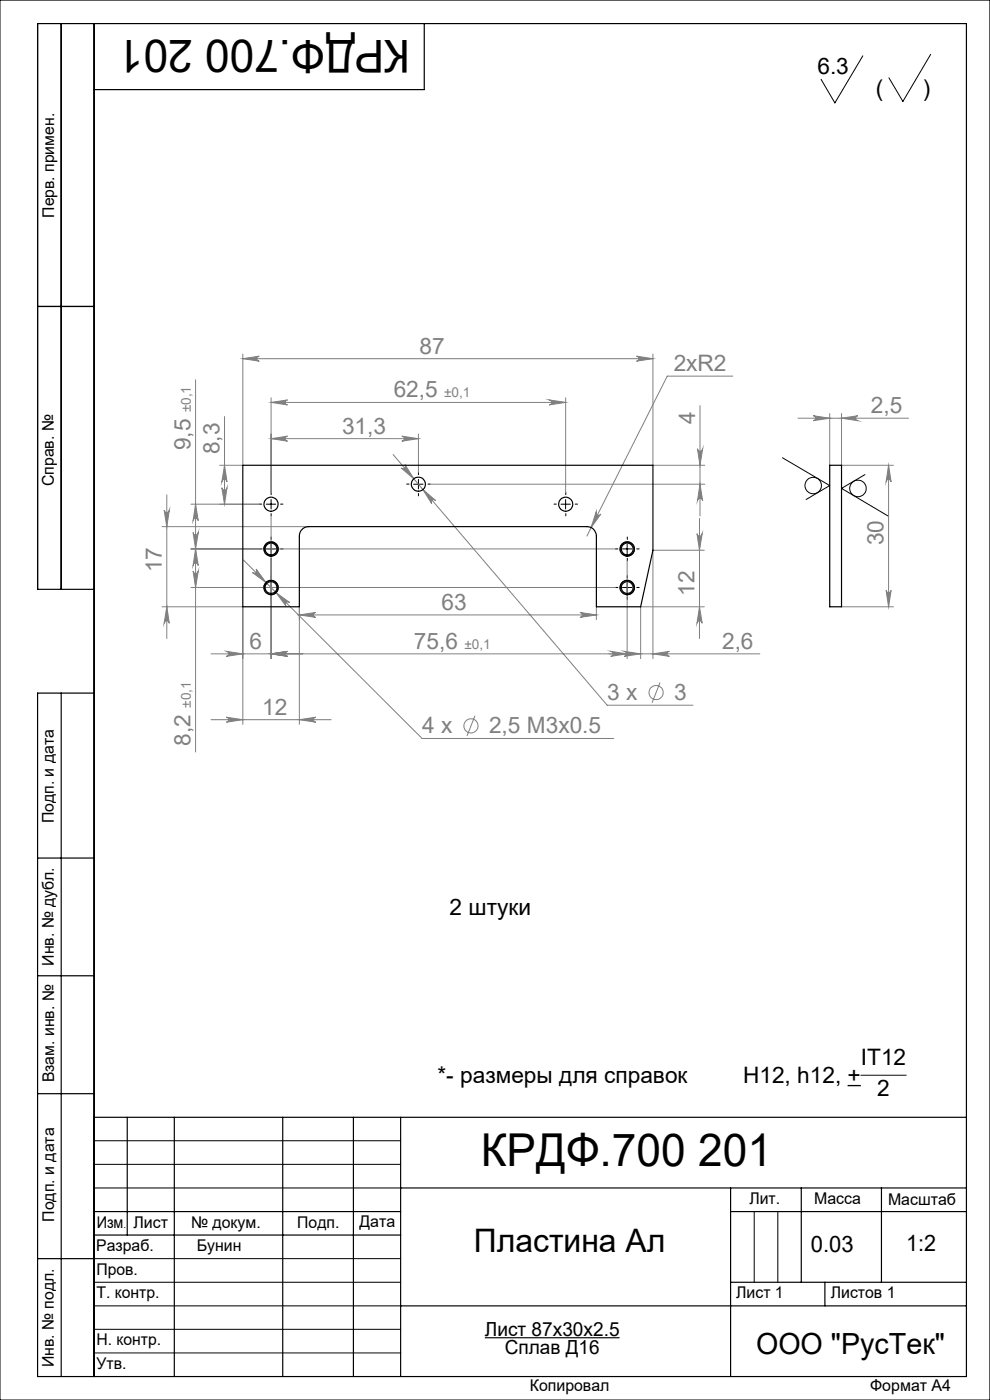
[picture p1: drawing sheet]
<svg xmlns="http://www.w3.org/2000/svg" width="210mm" height="297mm" viewBox="0 0 210 297" stroke-linecap="round" stroke-linejoin="round" font-family="sans-serif">
<g fill="none" stroke="#808080" stroke-width=".21">
<path d="M51.5 75.1v23.6h-4.9M51.5 76.1h87M51.5 76.1l3.5-.5a.53 .53 0 0 0-.5 .5 .53 .53 0 0 0 .5 .5zM135 75.6l3.5 .5-3.5 .5a.53 .53 0 0 0 .5-.5 .53 .53 0 0 0-.5-.5zM138.5 75.1v23.6h11M155.4 79.8h-13.9l-17 33.9M41.5 80.6v78.9M47.6 98.7l.6 3.5a.55 .55 0 0 0-.6-.5 .55 .55 0 0 0-.5 .5zM47.6 88.4v18.6M57.5 93.1l3.5-.6a.53 .53 0 0 0-.5 .6 .53 .53 0 0 0 .5 .5zM57.5 85.4l3.5-.6a.53 .53 0 0 0-.5 .6 .53 .53 0 0 0 .5 .5zM57.5 84.4v20.1"/>
<path d="M57.5 93.1h31.3M57.5 85.4h62.5M83.4 96.4l45.4 53.2h18.2M85.1 99.3a.54 .54 0 0 0 .7 0 .54 .54 0 0 0 .1-.7l1.9 3zM85.2 92.5l3.6 .6-3.6 .5a.53 .53 0 0 0 .6-.5 .53 .53 0 0 0-.6-.6zM88.8 92.1v8.1M116.5 84.8l3.5 .6-3.5 .5a.53 .53 0 0 0 .5-.5 .53 .53 0 0 0-.5-.6zM120 84.4v20.1M148 95.2a.55 .55 0 0 0 .5 .5 .55 .55 0 0 0 .5-.5l-.5 3.5zM148.5 86v23.5M169.3 88.7h23.4M172.5 88.2l3.5 .5-3.5 .5a.53 .53 0 0 0 .5-.5 .53 .53 0 0 0-.5-.5z"/>
<path d="M176 87.7v11M178.5 87.7v11h11M178.5 88.7l3.5-.5a.53 .53 0 0 0-.5 .5 .53 .53 0 0 0 .5 .5zM188.5 98.7l.5 3.5a.53 .53 0 0 0-.5-.5 .53 .53 0 0 0-.5 .5zM188.5 98.7v30M34.4 111.7h31.1M34.8 108.2a.55 .55 0 0 0 .6 .5 .55 .55 0 0 0 .5-.5l-.5 3.5zM35.4 105v30.5M40.5 107h14.5M40.5 116.4h90M41 113a.55 .55 0 0 0 .5 .5 .55 .55 0 0 0 .6-.5l-.6 3.4zM41.5 116.4l.6 3.6a.55 .55 0 0 0-.6-.6 .55 .55 0 0 0-.5 .6z"/>
<path d="M41.5 107l.6 3.5a.55 .55 0 0 0-.6-.5 .55 .55 0 0 0-.5 .5zM47.1 103.5a.55 .55 0 0 0 .5 .5 .55 .55 0 0 0 .6-.5l-.6 3.5zM51.6 118.8l37.9 37.9h40.7M57.5 109.5v30.2M89.7 103.9l2.7 2.3a.53 .53 0 0 0-.7-.1 .53 .53 0 0 0-.1 .8zM91.3 102.7h58.2M126.5 108.5a.55 .55 0 0 0 .2 .8 .55 .55 0 0 0 .8-.3l-2.1 2.9zM133 119v20.7M147.8 113.2a.55 .55 0 0 0 .6 .5 .55 .55 0 0 0 .5-.5l-.5 3.5zM148.4 110v25.5M148.5 102.7l.5 3.5a.55 .55 0 0 0-.5-.5 .55 .55 0 0 0-.5 .5zM149.4 116.7h-10.9v23"/>
<path d="M34.4 128.7h17.1v25M35.4 128.7l.5 3.5a.55 .55 0 0 0-.5-.5 .55 .55 0 0 0-.6 .5zM40.5 124.6h90M41 121.1a.55 .55 0 0 0 .5 .5 .55 .55 0 0 0 .6-.5l-.6 3.5zM44.8 138.7h116.4M48 138.2l3.5 .5-3.5 .5a.53 .53 0 0 0 .5-.5 .53 .53 0 0 0-.5-.5zM53.6 121.5a.54 .54 0 0 0 .7 0 .54 .54 0 0 0 0-.8l2.1 2.9zM57.5 138.7l3.5-.5a.53 .53 0 0 0-.5 .5 .53 .53 0 0 0 .5 .5zM58.6 125.7l2.8 2.1a.54 .54 0 0 0-.7 0 .54 .54 0 0 0 0 .8zM63.5 130.5l3.5-.6a.53 .53 0 0 0-.5 .6 .53 .53 0 0 0 .5 .5zM63.5 128.7v25M63.5 130.5h63"/>
<path d="M123 129.9l3.5 .6-3.5 .5a.53 .53 0 0 0 .5-.5 .53 .53 0 0 0-.5-.6zM126.5 128.7v2.7M129.5 138.2l3.5 .5-3.5 .5a.53 .53 0 0 0 .5-.5 .53 .53 0 0 0-.5-.5zM132.4 138.2l3.5 .5-3.5 .5a.53 .53 0 0 0 .5-.5 .53 .53 0 0 0-.5-.5zM138.5 138.7l3.5-.5a.53 .53 0 0 0-.5 .5 .53 .53 0 0 0 .5 .5zM148.4 128.7l.5 3.5a.55 .55 0 0 0-.5-.5 .55 .55 0 0 0-.6 .5zM149.4 128.7h-13.5v11M178.5 128.7h11M188 125.2a.53 .53 0 0 0 .5 .5 .53 .53 0 0 0 .5-.5l-.5 3.5zM44.8 152.7h25.4M48 152.1l3.5 .6-3.5 .5a.53 .53 0 0 0 .5-.5 .53 .53 0 0 0-.5-.6zM63.5 152.7l3.5-.6a.53 .53 0 0 0-.5 .6 .53 .53 0 0 0 .5 .5z"/>
<path d="M100.8 151.8l-1.7 4.3M140 144.8l-1.7 4.3"/>
<circle cx="99.9" cy="154" r="1.51"/>
<circle cx="139.2" cy="146.9" r="1.51"/>
</g>
<path d="M179.8 230.3h2.8" fill="none" stroke="#000" stroke-width=".27"/>
<path d="M102.8 283.8h28.6" fill="none" stroke="#000" stroke-width=".23"/>
<g fill="none" stroke="#000" stroke-width=".21">
<path d="M0 0h210v297h-210zM183 11.8l-5.9 10-2.9-5M197.4 11.5l-5.9 10-2.9-5M166 97.1l10 5.9-5 3M56.1 116.8a1.5 1.5 0 0 1 1.3-1.8 1.5 1.5 0 0 1 1.6 1.6 1.5 1.5 0 0 1-1.9 1.3M56.5 107h2M56.5 116.4h2M57.5 106v2M57.5 115.5v2M87.7 102.7h2M88.8 101.7v2M119 107h2"/>
<path d="M120 106v2M131.6 116.8a1.51 1.51 0 0 1 1.3-1.8 1.51 1.51 0 0 1 1.7 1.6 1.51 1.51 0 0 1-2 1.3M132 116.4h2.1M133 115.5v2M183.5 100.7l-5 2.9 10 5.9M56.1 125a1.49 1.49 0 0 1 1.3-1.8 1.49 1.49 0 0 1 1.6 1.6 1.49 1.49 0 0 1-1.9 1.3M56.5 124.6h2M57.5 123.6v2.1M131.6 125a1.5 1.5 0 0 1 1.3-1.9 1.5 1.5 0 0 1 1.6 1.7 1.5 1.5 0 0 1-1.9 1.3M132 124.6h2.1M133 123.6v2.1M182.6 228.1h9.6"/>
<path d="M20 242h65M20 247h65M20 252h65M160 257v15M165 257v15M20 267h65M20 272h65M20 277h65M20 282h65M20 287h65"/>
<circle cx="172.5" cy="103" r="1.76"/>
<circle cx="182" cy="103.6" r="1.75"/>
</g>
<g fill="none" stroke="#000" stroke-width=".21" stroke-dasharray="15.2 1.3 1.3 1.3">
<path d="M55.5 106.9h-.5M55.5 116.4h-.5M57.5 104.9v-.5M57.5 108.9v.5M57.5 114.4v-.5M57.5 118.4v.6M59.5 106.9h.5M59.5 116.4h.5M86.8 102.7h-.5M88.8 100.7v-.5M88.8 104.7v.5M90.8 102.7h.5"/>
<path d="M118 106.9h-.5M120 104.9v-.5M120 108.9v.5M122 106.9h.5M131.1 116.4h-.6M133.1 114.4v-.5M133.1 118.4v.6M135.1 116.4h.5M55.5 124.6h-.5M57.5 122.6v-.5M57.5 126.6v.6M59.5 124.6h.5"/>
<path d="M131.1 124.6h-.6M133.1 122.6v-.5M133.1 126.6v.6M135.1 124.6h.5"/>
</g>
<g fill="none" stroke="#000" stroke-width=".25">
<path d="M13 5v120M20 5v287M90 5v14h-70M8 65h12M20 125h-12v-120h197v287h-197v-145h12M13 147v145M8 182h12M8 207h12M8 232h12M20 237h185M27 237v25M37 237v55"/>
<path d="M60 237v55M75 237v55M85 237v55M20 257h65M85 252h120M155 252v40M155 257h50M170 252v20M187 252v20M8 267h12M20 262h65M85 277h120"/>
<path d="M155 272h50M175 272v5"/>
</g>
<g fill="#808080">
<path d="M135 75.6l3.5 .5-3.5 .5a.53 .53 0 0 0 .5-.5 .53 .53 0 0 0-.5-.5zM51.5 76.1l3.5-.5a.53 .53 0 0 0-.5 .5 .53 .53 0 0 0 .5 .5zM138.5 138.7l3.5-.5a.53 .53 0 0 0-.5 .5 .53 .53 0 0 0 .5 .5zM132.4 138.2l3.5 .5-3.5 .5a.53 .53 0 0 0 .5-.5 .53 .53 0 0 0-.5-.5zM178.5 88.7l3.5-.5a.53 .53 0 0 0-.5 .5 .53 .53 0 0 0 .5 .5zM172.5 88.2l3.5 .5-3.5 .5a.53 .53 0 0 0 .5-.5 .53 .53 0 0 0-.5-.5z"/>
<path d="M57.5 138.7l3.5-.5a.53 .53 0 0 0-.5 .5 .53 .53 0 0 0 .5 .5zM129.5 138.2l3.5 .5-3.5 .5a.53 .53 0 0 0 .5-.5 .53 .53 0 0 0-.5-.5zM57.5 93.1l3.5-.6a.53 .53 0 0 0-.5 .6 .53 .53 0 0 0 .5 .5zM85.2 92.5l3.6 .6-3.6 .5a.53 .53 0 0 0 .6-.5 .53 .53 0 0 0-.6-.6zM48 138.2l3.5 .5-3.5 .5a.53 .53 0 0 0 .5-.5 .53 .53 0 0 0-.5-.5zM57.5 138.7l3.5-.5a.53 .53 0 0 0-.5 .5 .53 .53 0 0 0 .5 .5zM57.5 85.4l3.5-.6a.53 .53 0 0 0-.5 .6 .53 .53 0 0 0 .5 .5zM116.5 84.8l3.5 .6-3.5 .5a.53 .53 0 0 0 .5-.5 .53 .53 0 0 0-.5-.6zM126.5 108.5l-1.1 3.4 2.1-2.9a.55 .55 0 0 1-.8 .3 .55 .55 0 0 1-.2-.8zM53.6 121.5l2.8 2.1-2.1-2.9a.54 .54 0 0 1 0 .8 .54 .54 0 0 1-.7 0zM58.6 125.7l2.1 2.9a.54 .54 0 0 1 0-.7 .54 .54 0 0 1 .7-.1zM85.1 99.3l2.7 2.3-1.9-3a.54 .54 0 0 1-.1 .7 .54 .54 0 0 1-.7 0zM89.7 103.9l1.9 3a.53 .53 0 0 1 .1-.8 .53 .53 0 0 1 .7 .1zM63.5 130.5l3.5-.6a.53 .53 0 0 0-.5 .6 .53 .53 0 0 0 .5 .5zM123 129.9l3.5 .6-3.5 .5a.53 .53 0 0 0 .5-.5 .53 .53 0 0 0-.5-.6zM48 152.1l3.5 .6-3.5 .5a.53 .53 0 0 0 .5-.5 .53 .53 0 0 0-.5-.6zM63.5 152.7l3.5-.6a.53 .53 0 0 0-.5 .6 .53 .53 0 0 0 .5 .5z"/>
<path d="M47.1 103.5a.55 .55 0 0 0 .5 .5 .55 .55 0 0 0 .6-.5l-.6 3.5zM47.6 98.7l.6 3.5a.55 .55 0 0 0-.6-.5 .55 .55 0 0 0-.5 .5zM148.5 102.7l.5 3.5a.55 .55 0 0 0-.5-.5 .55 .55 0 0 0-.5 .5zM148 95.2a.55 .55 0 0 0 .5 .5 .55 .55 0 0 0 .5-.5l-.5 3.5zM148.4 128.7l.5 3.5a.55 .55 0 0 0-.5-.5 .55 .55 0 0 0-.6 .5zM147.8 113.2a.55 .55 0 0 0 .6 .5 .55 .55 0 0 0 .5-.5l-.5 3.5z"/>
<path d="M35.4 128.7l.5 3.5a.55 .55 0 0 0-.5-.5 .55 .55 0 0 0-.6 .5zM34.8 108.2a.55 .55 0 0 0 .6 .5 .55 .55 0 0 0 .5-.5l-.5 3.5z"/>
<path d="M41.5 116.4l.6 3.6a.55 .55 0 0 0-.6-.6 .55 .55 0 0 0-.5 .6zM41 121.1a.55 .55 0 0 0 .5 .5 .55 .55 0 0 0 .6-.5l-.6 3.5zM41.5 107l.6 3.5a.55 .55 0 0 0-.6-.5 .55 .55 0 0 0-.5 .5zM41 113a.55 .55 0 0 0 .5 .5 .55 .55 0 0 0 .6-.5l-.6 3.4zM188.5 98.7l.5 3.5a.53 .53 0 0 0-.5-.5 .53 .53 0 0 0-.5 .5zM188 125.2a.53 .53 0 0 0 .5 .5 .53 .53 0 0 0 .5-.5l-.5 3.5z"/>
</g>
<g fill="none" stroke="#000" stroke-width=".25">
<path d="M51.5 98.7h87v18l-2.6 12h-9.4v-15a1.99 1.99 0 0 0-2-2h-59a1.99 1.99 0 0 0-2 2v15h-12zM176 98.7h2.5v30h-2.5z"/>
<circle cx="57.5" cy="107" r="1.5"/>
<circle cx="57.5" cy="116.5" r="1.25"/>
<circle cx="57.5" cy="116.5" r="1.52"/>
<circle cx="88.7" cy="102.7" r="1.49"/>
<circle cx="120" cy="107" r="1.5"/>
<circle cx="133" cy="116.5" r="1.26"/>
<circle cx="133.1" cy="116.5" r="1.53"/>
<circle cx="57.5" cy="124.7" r="1.25"/>
<circle cx="57.5" cy="124.7" r="1.52"/>
<circle cx="133" cy="124.6" r="1.26"/>
<circle cx="133.1" cy="124.7" r="1.53"/>
</g>
<g font-size="9.6">
<text x="87" y="8.4" transform="rotate(-180 87 8.4)">КРДФ.700 201</text>
<text x="102" y="247.3">КРДФ.700 201</text>
</g>
<text font-size="6.9" x="100.5" y="265.6">Пластина Ал</text>
<text font-size="6.2" x="160.4" y="287.3">ООО &quot;РусТек&quot;</text>
<g font-size="4.8">
<text x="173.4" y="15.7">6.3</text>
<text x="185.8" y="20.4">(</text>
<text x="195.7" y="20.4">)</text>
<text x="95.4" y="194.2">2 штуки</text>
<text x="182.6" y="226">IT12</text>
<text x="92.8" y="229.8">*- размеры для справок</text>
<text x="157.6" y="229.8">H12, h12, +</text>
<text x="186.1" y="232.5">2</text>
<text x="172" y="265.6">0.03</text>
<text x="192.2" y="265.3">1:2</text>
</g>
<g font-size="4.8" fill="#808080">
<text x="89" y="75">87</text>
<text x="142.9" y="78.7">2хR2</text>
<text x="83.5" y="84.3">62,5</text>
<text x="184.7" y="87.6">2,5</text>
<text x="40.4" y="95.5" transform="rotate(-90 40.4 95.5)">9,5</text>
<text x="72.6" y="92">31,3</text>
<text x="147.4" y="90" transform="rotate(-90 147.4 90)">4</text>
<text x="46.6" y="96.4" transform="rotate(-90 46.6 96.4)">8,3</text>
<text x="187.4" y="115.6" transform="rotate(-90 187.4 115.6)">30</text>
<text x="34.3" y="121.4" transform="rotate(-90 34.3 121.4)">17</text>
<text x="93.6" y="129.4">63</text>
<text x="147.3" y="126.4" transform="rotate(-90 147.3 126.4)">12</text>
<text x="52.9" y="137.6">6</text>
<text x="87.8" y="137.6">75,6</text>
<text x="153.2" y="137.6">2,6</text>
<text x="128.8" y="148.5">3 x</text>
<text x="143" y="148.5">3</text>
<text x="55.6" y="151.6">12</text>
<text x="89.5" y="155.6">4 x</text>
<text x="103.7" y="155.6">2,5 M3x0.5</text>
<text x="40.4" y="158.2" transform="rotate(-90 40.4 158.2)">8,2</text>
</g>
<g font-size="4.1">
<text x="102.8" y="283.3">Лист 87х30х2.5</text>
<text x="107.1" y="287.3">Сплав Д16</text>
</g>
<g font-size="3.4">
<text x="11.5" y="46.2" transform="rotate(-90 11.5 46.2)">Перв. примен.</text>
<text x="11.4" y="103.2" transform="rotate(-90 11.4 103.2)">Справ. №</text>
<text x="11.4" y="174.7" transform="rotate(-90 11.4 174.7)">Подп. и дата</text>
<text x="11.5" y="204.9" transform="rotate(-90 11.5 204.9)">Инв. № дубл.</text>
<text x="11.5" y="229.6" transform="rotate(-90 11.5 229.6)">Взам. инв. №</text>
<text x="159" y="255.5">Лит.</text>
<text x="172.7" y="255.5">Масса</text>
<text x="188.4" y="255.6">Масштаб</text>
<text x="11.5" y="259.2" transform="rotate(-90 11.5 259.2)">Подп. и дата</text>
<text x="20.5" y="260.4">Изм</text>
<text x="28.3" y="260.4">Лист</text>
<text x="40.5" y="260.4">№ докум.</text>
<text x="63.1" y="260.4">Подп.</text>
<text x="76.2" y="260.4">Дата</text>
<text x="20.4" y="265.4">Разраб.</text>
<text x="41.8" y="265.4">Бунин</text>
<text x="20.5" y="275.4">Т. контр.</text>
<text x="20.5" y="270.4">Пров.</text>
<text x="156.2" y="275.4">Лист 1</text>
<text x="176.2" y="275.4">Листов 1</text>
<text x="20.5" y="285.4">Н. контр.</text>
<text x="11.4" y="290" transform="rotate(-90 11.4 290)">Инв. № подл.</text>
<text x="20.5" y="290.4">Утв.</text>
<text x="112.4" y="295">Копировал</text>
<text x="184.6" y="295">Формат А4</text>
</g>
<g font-size="2.9" fill="#808080">
<text x="40.5" y="87.5" transform="rotate(-90 40.5 87.5)">±0,1</text>
<text x="94.2" y="84.3">±0,1</text>
<text x="98.5" y="137.6">±0,1</text>
<text x="40.5" y="150.1" transform="rotate(-90 40.5 150.1)">±0,1</text>
</g>
<text font-size="2.1" x="26.2" y="260.4">.</text>
</svg>
